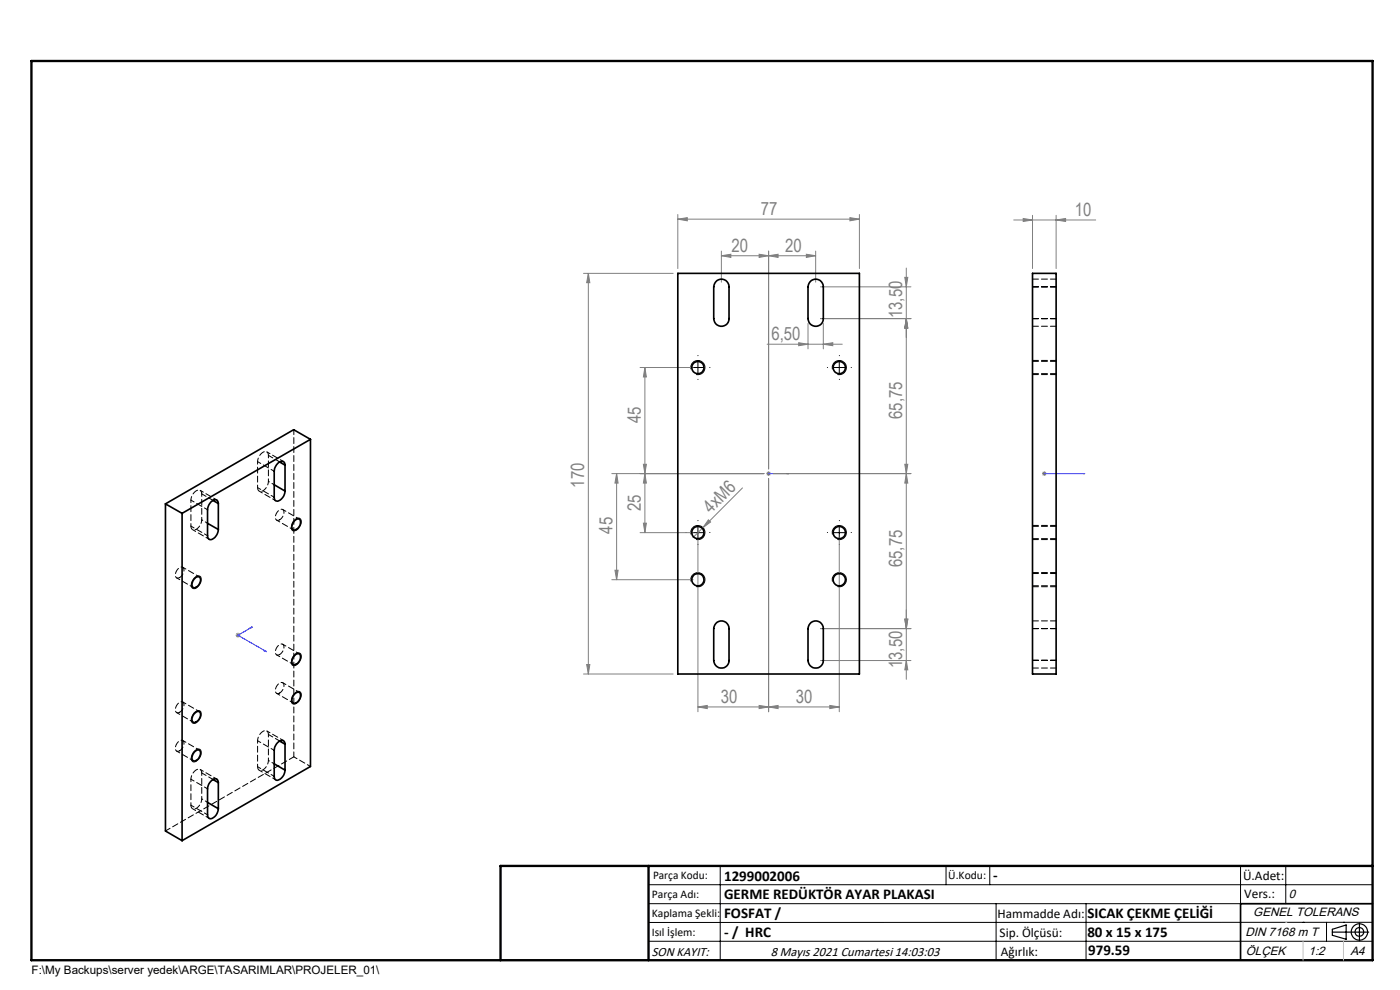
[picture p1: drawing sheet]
<svg xmlns="http://www.w3.org/2000/svg" width="297mm" height="210mm" viewBox="0 0 297 210" stroke-linecap="round" stroke-linejoin="round" font-family="sans-serif">
<g fill="none" stroke="#000" stroke-width=".21">
<path d="M146.6 78.3a1.5 1.5 0 0 1 1.4-1.8 1.5 1.5 0 0 1 1.6 1.6 1.5 1.5 0 0 1-1.9 1.3M146.8 78h2.5M148.1 76.7v2.5M176.6 78.3a1.5 1.5 0 0 1 1.4-1.8 1.5 1.5 0 0 1 1.5 1.6 1.5 1.5 0 0 1-1.8 1.3M176.8 78h2.5M178 76.7v2.5M62.4 110.4l.3-.2a.74 .74 0 0 1 .9-.2 .74 .74 0 0 1 .3 1 1.77 1.77 0 0 1-1.7 1.6 1.52 1.52 0 0 1 .2-2.2zM146.6 113.4a1.5 1.5 0 0 1 1.3-1.9 1.5 1.5 0 0 1 1.7 1.6 1.5 1.5 0 0 1-1.9 1.3M146.8 113h2.5M148.1 111.7v2.5M176.6 113.4a1.5 1.5 0 0 1 1.3-1.9 1.5 1.5 0 0 1 1.6 1.6 1.5 1.5 0 0 1-1.8 1.3M176.8 113h2.5"/>
<path d="M178 111.7v2.5M41.2 122.7l.3-.3a.73 .73 0 0 1 .9-.2 .73 .73 0 0 1 .3 1 1.78 1.78 0 0 1-1.7 1.6 1.47 1.47 0 0 1 .2-2.1zM62.4 139a.79 .79 0 0 1 1-.5 .79 .79 0 0 1 .5 1.1 1.77 1.77 0 0 1-1.7 1.6 1.52 1.52 0 0 1 .2-2.2zM146.6 123.4a1.5 1.5 0 0 1 1.3-1.9 1.5 1.5 0 0 1 1.7 1.6 1.5 1.5 0 0 1-1.9 1.3M176.6 123.4a1.5 1.5 0 0 1 1.3-1.9 1.5 1.5 0 0 1 1.6 1.6 1.5 1.5 0 0 1-1.8 1.3M41.2 151.2l.3-.2a.73 .73 0 0 1 .9-.2 .73 .73 0 0 1 .3 1 1.78 1.78 0 0 1-1.7 1.6 1.47 1.47 0 0 1 .2-2.2zM41.2 159.4l.3-.2a.72 .72 0 0 1 .9-.2 .72 .72 0 0 1 .3 1 1.87 1.87 0 0 1-1.7 1.6 1.47 1.47 0 0 1 .2-2.2zM62.7 146.9a.73 .73 0 0 1 .9-.2 .73 .73 0 0 1 .3 1 1.77 1.77 0 0 1-1.7 1.6 1.57 1.57 0 0 1 .5-2.4zM137.6 187.7h153.6M137.6 191.7h153.6M137.6 199.7h153.6M152.8 183.7v20"/>
<path d="M200.7 183.7v4M210 183.7v4M211.3 191.7v12M230.4 191.7v12M263.2 183.7v20M272.8 183.7v8M276.4 195.6h.1M281.4 195.6v4.1M285 195.6h.1M291.2 195.6l-153.6 .1"/>
</g>
<g fill="none" stroke="#000" stroke-width=".25">
<path d="M282.6 197.7h7.8M282.6 197.1l3-.9v3l-3-.8zM288.4 195.8v3.8M106.2 203.7h185"/>
<circle cx="288.4" cy="197.7" r="1.74"/>
<circle cx="288.4" cy="197.7" r=".93"/>
</g>
<path d="M162.9 100.5h.3zM163.1 100.5h.1M163.1 100.5h4.3M167.4 100.5h-.5h.5M221.4 100.5h.3zM221.5 100.5h.1M221.5 100.5h8.7M230.2 100.5h-.5h.5M53.1 133.1l.4-.1-.2 .2zM53.5 133l-3 1.8 6.1 3.4M56.2 138.1l.1-.1 .3 .2z" fill="none" stroke="#00f" stroke-width=".21"/>
<g fill="none" stroke="#808080" stroke-width=".21">
<path d="M123.8 58h19M124.8 58l.3 2h-.6zM124.8 58v85M143.8 46.5l2-.3v.6zM143.8 45.5v11.5M143.8 46.5h38.5M153 54.2l2-.3v.7zM153 53.3v6.6M153 54.2h20M161 53.9l2.1 .3-2.1 .4zM163.1 53.3v46.2M163.1 54.2l2-.3v.7z"/>
<path d="M171.1 53.9l1.9 .3-1.9 .4zM173 53.3v6.6M180.3 46.2l2 .3-2 .3zM182.3 45.5v11.5M191.9 58.8h.7l-.3 2zM192.3 56.9v87.2M215.1 46.7h17.3M217.1 46.3l1.9 .4-1.9 .3zM219 45.7v11.3M224 46.7l2.1-.4v.7zM224 45.7v11.3M135.8 78h11.2"/>
<path d="M136.8 78l.3 2h-.6zM136.8 78v35M162.7 73h16M169.4 72.7l2 .3-2 .3zM171.4 68.6v5.4M174.1 67.6h19.2M174.1 60.8h19.2M174.7 73l2-.3v.6zM174.7 68.6v5.4M192.3 67.6l.3 2h-.7zM136.5 98.5h.6l-.3 2zM163.1 100v1"/>
<path d="M191.9 98.5h.7l-.3 2zM221.5 100v1M130.8 100.5l.3 2h-.6zM130.8 100.5v22.5M135.8 113h11.2M136.5 111h.6l-.3 2zM136.8 100.5l.3 2h-.6zM148.1 114v37M149.1 111.9l-2.1 2.1M150.3 110.3l.4 .4-1.6 1.2zM157.5 103.5l-8.4 8.4M162.1 100.5h-32.3"/>
<path d="M162.6 100.5h.9M162.7 100.1l.7 .7M163.1 101.5v49.5M163.4 100.1l-.7 .7M178 114v37M192.3 100.5l.3 2h-.7zM193.3 100.5h-29.3M221.1 100.5h.9M221.2 100.1l.7 .7M221.9 100.1l-.7 .7M50 134.8h1M50.1 134.4l.7 .7"/>
<path d="M50.5 134.2v1M50.8 134.4l-.7 .7M129.8 123h17.2M130.5 121h.6l-.3 2zM191.9 131.3h.7l-.3 2zM193.3 133.3h-19.2M123.8 143h19M124.5 141h.6l-.3 2zM148.1 150l1.9-.4v.7zM148.1 150h29.9M161 149.6l2.1 .4-2.1 .3zM163.1 150l2-.4v.7z"/>
<path d="M174.1 140.1h19.2M176 149.6l2 .4-2 .3zM192.3 140.1l.3 2h-.7z"/>
</g>
<g fill="none" stroke="#000" stroke-width=".21" stroke-dasharray="15.2 1.3 1.3 1.3">
<path d="M145.6 78h-.1M148.1 75.5v-.1M150.6 78h.1M175.6 78h-.1M178.1 75.5v-.1M180.6 78h.1M148.1 80.5h.1M178.1 80.5h.1M145.6 113h-.1M148.1 110.5v-.1M148.1 115.5h.1M150.6 113h.1"/>
<path d="M175.6 113h-.1M178.1 110.5v-.1M178.1 115.5h.1M180.6 113h.1"/>
</g>
<path d="M219.1 79.5h5M224.1 76.5h-5M219.1 114.5h5M224.1 111.5h-5M219.1 124.5h5M224.1 121.5h-5" fill="none" stroke="#000" stroke-width=".21" stroke-dasharray="1.3 .6"/>
<path d="M291.2 191.7h-28v12" fill="none" stroke="#000" stroke-width=".35"/>
<path d="M6.7 12.9h284.5v190.8h-284.5zM137.6 183.7v20M291.2 183.7h-185v20" fill="none" stroke="#000" stroke-width=".5"/>
<path d="M276.4 199.7v4M285 199.7v4" fill="none" stroke="#c0c0c0" stroke-width=".21"/>
<path d="M272.8 195.6h.1" fill="none" stroke="#c0c0c0" stroke-width=".25"/>
<g fill="#00f">
<path d="M166.9 100.5h.5zM162.9 100.5h.3z"/>
<path d="M53.1 133.1l.2 .1 .2-.2zM56.2 138.1l.4 .1-.3-.2z"/>
<path d="M221.4 100.5h.3zM229.7 100.5h.5z"/>
</g>
<g fill="#808080">
<path d="M150.3 110.3l.4 .4-1.6 1.2z"/>
<path d="M174.7 73l2-.3v.6zM169.4 72.7l2 .3-2 .3z"/>
<path d="M180.3 46.2l2 .3-2 .3zM143.8 46.5l2-.3v.6zM161 53.9l2.1 .3-2.1 .4zM153 54.2l2-.3v.7zM161 149.6l2.1 .4-2.1 .3zM148.1 150l1.9-.4v.7zM224 46.7l2.1-.4v.7zM217.1 46.3l1.9 .4-1.9 .3z"/>
<path d="M163.1 54.2l2-.3v.7zM171.1 53.9l1.9 .3-1.9 .4zM163.1 150l2-.4v.7zM176 149.6l2 .4-2 .3z"/>
<path d="M136.5 98.5h.6l-.3 2zM136.8 78l.3 2h-.6zM191.9 98.5h.7l-.3 2zM192.3 67.6l.3 2h-.7zM192.3 67.6l.3 2h-.7zM191.9 58.8h.7l-.3 2zM192.3 140.1l.3 2h-.7zM191.9 131.3h.7l-.3 2z"/>
<path d="M124.8 58l.3 2h-.6zM124.5 141h.6l-.3 2zM136.8 100.5l.3 2h-.6zM136.5 111h.6l-.3 2zM192.3 100.5l.3 2h-.7zM191.9 131.3h.7l-.3 2zM130.8 100.5l.3 2h-.6zM130.5 121h.6l-.3 2z"/>
</g>
<g fill="none" stroke="#000" stroke-width=".35">
<path d="M143.8 58h38.5v85h-38.5zM152.1 59.5a1.62 1.62 0 0 1 2.6 1.3v6.8a1.62 1.62 0 0 1-1.7 1.6 1.62 1.62 0 0 1-1.6-1.6v-6.8l.2-.7zM171.8 59.8a1.6 1.6 0 0 1 1.8-.5 1.6 1.6 0 0 1 1.1 1.5v6.8a1.62 1.62 0 0 1-1.7 1.6 1.62 1.62 0 0 1-1.6-1.6v-6.8zM219 58h5v85h-5zM59.3 98l1.2 .7M60.5 98.7a.8 .8 0 0 0-.7-.9 .8 .8 0 0 0-.9 .5l-.6 1-.1 .7v5.5a.72 .72 0 0 0 .4 .8 .72 .72 0 0 0 .8-.2l.8-.9 .3-1M60.5 98.7v5.5M65.9 93.2l-3.6-2.1-27.2 15.8M65.9 93.2l-27.3 15.7M65.9 93.2v69.4l-27.3 15.7M35.1 106.9l3.5 2M35.1 106.9v69.4l3.5 2"/>
<path d="M38.6 108.9v69.4M44 111l2.3 1.3M45.2 106.1l1.1 .7M46.3 106.8a.8 .8 0 0 0-.6-.8 .8 .8 0 0 0-.9 .5l-.5 .6-.3 1.1 .1 5.7a.69 .69 0 0 0 .5 .6 .69 .69 0 0 0 .7-.3l.7-.8 .3-1.1M46.3 106.8v5.5M58.2 102.8l2.3 1.4M62.5 110.5a.68 .68 0 0 1 .8-.4 .68 .68 0 0 1 .4 .8 1.45 1.45 0 0 1-1.5 1.5l-.3-.7zM41.5 122.5a.69 .69 0 0 1 1 .1 .69 .69 0 0 1-.1 .9l-.5 .9a.66 .66 0 0 1-1 .2 .66 .66 0 0 1-.1-1l.3-.6zM62.7 138.8l.3-.1a.61 .61 0 0 1 .7 .2 .61 .61 0 0 1 0 .7 1.46 1.46 0 0 1-1.5 1.4 1.59 1.59 0 0 1 .5-2.2zM151.8 132.3a1.6 1.6 0 0 1 1.8-.5 1.6 1.6 0 0 1 1.1 1.5v6.8a1.62 1.62 0 0 1-1.7 1.6 1.62 1.62 0 0 1-1.6-1.6v-6.8zM171.8 132.3a1.6 1.6 0 0 1 1.8-.5 1.6 1.6 0 0 1 1.1 1.5v6.8a1.62 1.62 0 0 1-1.7 1.6 1.62 1.62 0 0 1-1.6-1.6v-6.8zM41.3 159.5a.71 .71 0 0 1 1-.3 .71 .71 0 0 1 .1 1.1 1.09 1.09 0 0 1-1.6 .9v-.8z"/>
<path d="M41.3 151.3l.2-.2a.67 .67 0 0 1 1 0 .67 .67 0 0 1-.1 1 1.13 1.13 0 0 1-1.6 1v-.9zM59.3 157.2l1.2 .7M60.5 157.9a.8 .8 0 0 0-.7-.9 .8 .8 0 0 0-.9 .5l-.6 1-.1 .7v5.5a.72 .72 0 0 0 .4 .8 .72 .72 0 0 0 .8-.2l.8-.9 .3-1M60.5 157.9v5.5M62.5 147.2a.68 .68 0 0 1 .8-.4 .68 .68 0 0 1 .4 .9 1.4 1.4 0 0 1-1.5 1.4l-.3-.6zM44 170.2l2.3 1.3M45.2 165.3l1.1 .7M46.3 166a.8 .8 0 0 0-.6-.8 .8 .8 0 0 0-.9 .5l-.5 .6-.3 1 .1 5.9a.7 .7 0 0 0 .5 .5 .7 .7 0 0 0 .7-.3l.7-.8 .3-1.1M46.3 166v5.5M58.2 162l2.3 1.4"/>
<circle cx="148" cy="78" r="1.29"/>
<circle cx="178.1" cy="78" r="1.3"/>
<circle cx="148" cy="113" r="1.29"/>
<circle cx="178.1" cy="113" r="1.3"/>
<circle cx="148" cy="123" r="1.29"/>
<circle cx="178.1" cy="123" r="1.3"/>
</g>
<g fill="none" stroke="#000" stroke-width=".21" stroke-dasharray="1.3 .6">
<path d="M224.1 59.2h-5M219.1 60.8h5M219.1 79.3h5M219.1 69.2h5M224.1 60.8h-5M224.1 67.6h-5M224.1 76.7h-5M219.1 114.3h5M224.1 111.7h-5M219.1 133.3h5M219.1 124.3h5M224.1 133.3h-5"/>
<path d="M224.1 121.7h-5M224.1 131.7h-5M219.1 141.7h5M224.1 140.1h-5"/>
</g>
<g fill="none" stroke="#000" stroke-width=".21" stroke-dasharray="1.3 .6" stroke-dashoffset=".5">
<path d="M54.6 97.9l3.6 2.1M56.9 96.6a.8 .8 0 0 0-.6-.9 .8 .8 0 0 0-.9 .6l-.6 .9-.2 .7M60.1 97.9l-3.5-2M40.5 106.1l3.5 2M40.5 111.6a.8 .8 0 0 0 .6 .8 .8 .8 0 0 0 1-.5l.6-.9 .1-.7M40.8 112.3l3.6 2.1M42.8 104.8a.8 .8 0 0 0-.6-.9 .8 .8 0 0 0-1 .5l-.6 1-.1 .7M44 113.6l-3.5-2M46 106.1l-3.5-2.1M54.6 103.4a.8 .8 0 0 0 .7 .9 .8 .8 0 0 0 .9-.5l.6-1 .1-.7M55 104.2l3.5 2M58.2 105.5l-3.6-2.1"/>
<path d="M58.7 110.3l3.5 2.1M63.5 110.1l-3.5-2M37.5 122.6l3.5 2M42.3 122.4l-3.5-2.1M58.7 138.9l3.5 2M63.5 138.7l-3.5-2M37.5 151.2l3.5 2M37.5 159.3l3.5 2.1M42.3 150.9l-3.5-2M42.3 159.1l-3.5-2M54.6 157.1l3.6 2.1M56.9 155.8a.8 .8 0 0 0-.6-.9 .8 .8 0 0 0-.9 .6l-.6 .9-.2 .7"/>
<path d="M58.7 147.1l3.5 2M60.1 157.1l-3.5-2M63.5 146.9l-3.5-2.1M40.5 165.3l3.5 2M40.5 170.8a.8 .8 0 0 0 .6 .8 .8 .8 0 0 0 1-.5l.6-.9 .1-.7M40.8 171.5l3.6 2.1M42.8 164a.8 .8 0 0 0-.6-.9 .8 .8 0 0 0-1 .5l-.6 1-.1 .7M44 172.8l-3.5-2M46 165.3l-3.5-2.1M54.6 162.6a.8 .8 0 0 0 .7 .9 .8 .8 0 0 0 .9-.5l.6-1 .1-.7M55 163.4l3.5 2M58.2 164.7l-3.6-2.1"/>
<path d="M65.9 162.6l-3.6-2.1"/>
</g>
<path d="M54.6 97.9v5.5M40.5 106.1v5.5M42.8 110.3v-5.5M44 111l-1.2-.7M56.9 102.1v-5.5M58.2 102.8l-1.3-.7M54.6 157.1v5.5M40.5 165.3v5.5M42.8 169.5v-5.5M44 170.2l-1.2-.7M56.9 161.3v-5.5M58.2 162l-1.3-.7" fill="none" stroke="#000" stroke-width=".21" stroke-dasharray="1.3 .6" stroke-dashoffset=".7"/>
<path d="M59.3 98l-2.4-1.4M45.2 106.1l-2.4-1.3M59.3 110.3a1.69 1.69 0 0 0 .8-2.1 1.27 1.27 0 0 0-1.6 1.1l-.1 .4a.57 .57 0 0 0 .2 .6 .57 .57 0 0 0 .7 0M38.1 122.5a1.69 1.69 0 0 0 .8-2.1 1.27 1.27 0 0 0-1.7 1.2v.3a.57 .57 0 0 0 .2 .7 .57 .57 0 0 0 .7-.1M59.3 138.8a1.69 1.69 0 0 0 .8-2.1 1.27 1.27 0 0 0-1.6 1.2l-.1 .3a.57 .57 0 0 0 .2 .7 .57 .57 0 0 0 .7-.1M38.1 151.1a1.69 1.69 0 0 0 .8-2.1 1.27 1.27 0 0 0-1.7 1.2v.3a.57 .57 0 0 0 .2 .6 .57 .57 0 0 0 .7 0M38.1 159.3a1.69 1.69 0 0 0 .8-2.2 1.27 1.27 0 0 0-1.7 1.2v.3a.57 .57 0 0 0 .2 .7 .57 .57 0 0 0 .7 0M59.3 157.2l-2.4-1.4M59.3 147a1.69 1.69 0 0 0 .8-2.1 1.27 1.27 0 0 0-1.6 1.2l-.1 .3a.57 .57 0 0 0 .2 .6 .57 .57 0 0 0 .7 0M35.1 176.3l27.2-15.8M45.2 165.3l-2.4-1.3M62.3 160.5v-69.4" fill="none" stroke="#000" stroke-width=".21" stroke-dasharray="1.3 .6" stroke-dashoffset=".2"/>
<g font-size="3.9" fill="#808080">
<text x="161.4" y="45.6">77</text>
<text x="228" y="45.8">10</text>
<text x="155.2" y="53.4">20</text>
<text x="166.5" y="53.4">20</text>
<text x="191.4" y="67.5" transform="rotate(-90 191.4 67.5)">13,50</text>
<text x="163.6" y="72.1">6,50</text>
<text x="135.9" y="89.8" transform="rotate(-90 135.9 89.8)">45</text>
<text x="191.4" y="88.9" transform="rotate(-90 191.4 88.9)">65,75</text>
<text x="123.9" y="103.5" transform="rotate(-90 123.9 103.5)">170</text>
<text x="129.9" y="113.2" transform="rotate(-90 129.9 113.2)">45</text>
<text x="135.9" y="108.5" transform="rotate(-90 135.9 108.5)">25</text>
<text x="150.8" y="109.1" transform="rotate(-45 150.8 109.1)">4xM6</text>
<text x="191.4" y="120.3" transform="rotate(-90 191.4 120.3)">65,75</text>
<text x="191.4" y="141.8" transform="rotate(-90 191.4 141.8)">13,50</text>
<text x="152.9" y="149.1">30</text>
<text x="168.8" y="149.1">30</text>
</g>
<g font-size="3.2">
<text x="153.6" y="186.8">1299002006</text>
<text x="153.6" y="190.8">GERME REDÜKTÖR AYAR PLAKASI</text>
<text x="210.7" y="186.6">-</text>
<text x="153.6" y="194.8">FOSFAT /</text>
<text x="230.7" y="194.8">SICAK ÇEKME ÇELİĞİ</text>
<text x="153.6" y="198.8">- / HRC</text>
<text x="230.7" y="198.7">80 x 15 x 175</text>
<text x="230.8" y="202.6">979.59</text>
</g>
<g font-size="2.8">
<text x="263.7" y="186.7">Ü.Adet:</text>
<text x="263.9" y="190.5">Vers.:</text>
<text x="211.6" y="194.8">Hammadde Adı:</text>
<text x="138.3" y="202.8">SON KAYIT:</text>
<text x="163.5" y="202.8">8 Mayıs 2021 Cumartesi 14:03:03</text>
<text x="212.1" y="198.7">Sip. Ölçüsü:</text>
<text x="212.3" y="202.7">Ağırlık:</text>
</g>
<g font-size="2.6">
<text x="273.4" y="190.4">0</text>
<text x="265.9" y="194.4">GENEL TOLERANS</text>
<text x="264.2" y="198.5">DIN 7168 m T</text>
<text x="264.3" y="202.6">ÖLÇEK</text>
<text x="277.6" y="202.6">1:2</text>
<text x="286.5" y="202.6">A4</text>
</g>
<g font-size="2.5">
<text x="138.3" y="190.5">Parça Adı:</text>
<text x="138.5" y="186.5">Parça Kodu:</text>
<text x="201.2" y="186.5">Ü.Kodu:</text>
<text x="138.3" y="194.5">Kaplama Şekli:</text>
<text x="138.3" y="198.6">Isıl İşlem:</text>
<text x="6.7" y="206.7">F:\My Backups\server yedek\ARGE\TASARIMLAR\PROJELER_01\</text>
</g>
</svg>
